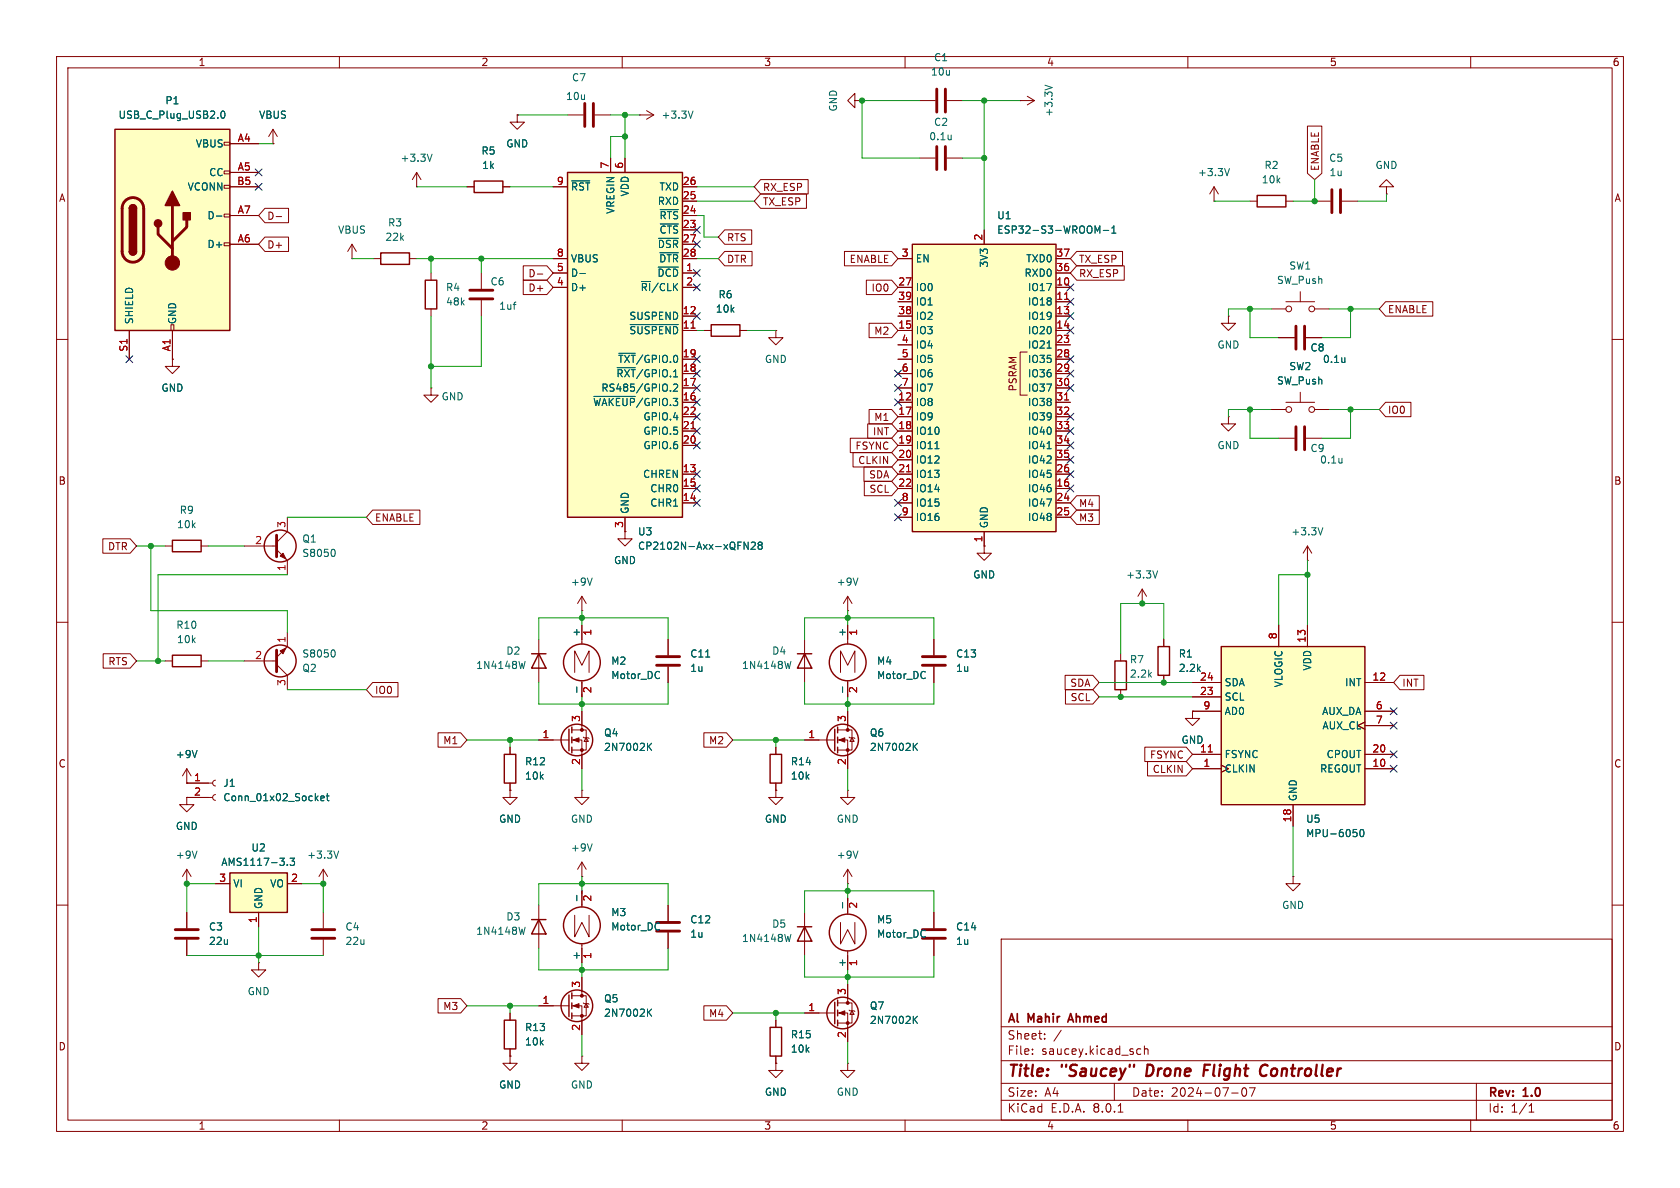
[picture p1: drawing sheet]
<svg xmlns="http://www.w3.org/2000/svg" width="297mm" height="210mm" viewBox="0 0 297 210" stroke-linecap="round" stroke-linejoin="round" font-family="sans-serif">
<g fill="none" stroke="#840000" stroke-width=".18">
<path d="M10 10h277v190h-277zM12 12h273v186h-273zM60 10v2M110 10v2M160 10v2M210 10v2M260 10v2M73.7 33h.1M73.7 30.5l-.8 1.3M73.7 30.5v2.5M73.7 30.5l.7 1.3M82.5 33h1.3"/>
<path d="M88.9 33h1.3M162.6 27.9h2.8M167.4 27.9h2.8M245.1 33h1.3l-1.3-1.2-1.3 1.2h1.3v1.3M245.1 34.3h.1M10 60h2M124.5 58.4h1.2M130.8 58.4h1.3M137.2 58.4v1.3h1.2l-1.2 1.3-1.3-1.3h1.3M137.2 58.4h.1M285 60h2M43.2 96.5h5.7"/>
<path d="M48.9 97.2l1.9 1.9v2.5M50.8 91.4v2.6l-1.9 1.9M10 110h2M43.2 116.8h5.7M48.9 117.5l1.9 1.9v2.5M50.8 111.8v2.5l-1.9 1.9M95.2 113v7.7M101.6 118.9v-3.8l1.3 2.5 1.2-2.5v3.8M102.9 108h.1M102.9 105.4v2.6M102.9 110.5v3.3M102.9 105.4l-.8 1.3"/>
<path d="M102.9 105.4l.7 1.3M142.2 113v7.7M285 110h2M90.2 139.7v1.3h1.2l-1.2 1.2-1.3-1.2h1.3M90.2 139.7h.1M90.2 132.1v1.3M90.2 138.4v1.3M95.2 130.8h5.4M101.1 130.8h1.8v5.1M101.1 129h2.5v3.6h-2.5M102.9 139.7v1.3h1.2l-1.2 1.2-1.3-1.2h1.3M102.9 139.7h.1"/>
<path d="M102.9 120.3v2.9M102.9 125.7v3.3M103.1 130.3l.2 .1h.7l.1 .2M103.6 130.4l.4 .7h-.7zM10 160h2M57.1 156.2h.1M57.1 153.7v2.5M57.1 153.7l-.7 1.2M57.1 153.7l.8 1.2M102.9 154.9h.1M102.9 152.4v2.5M102.9 152.4l-.8 1.3"/>
<path d="M102.9 152.4l.7 1.3M285 160h2M45.7 170.2v1.3h1.3l-1.3 1.2-1.3-1.2h1.3M45.7 170.2h.1M57.1 161.3v2.8M57.1 166.1v2.8M90.2 179.1v1.2M95.2 160v7.6M95.2 177.8h5.4M101.1 177.8h1.8v5.1M101.1 176h2.5v3.6h-2.5M102.9 172.7v3.3"/>
<path d="M103.1 177.3l.2 .1h.7l.1 .1M103.6 177.4l.4 .7h-.7zM142.2 179.1h5.4M148.1 179.1h1.8v5.1M148.1 177.3h2.5v3.5h-2.5M149.9 174v3.3M150.1 178.6l.1 .1h.8l.1 .1M150.6 178.7l.4 .6h-.8zM177 166h108v32h-108zM60 198v2M90.2 186.7v1.3h1.2l-1.2 1.2-1.3-1.2h1.3M90.2 186.7h.1"/>
<path d="M90.2 185.4v1.3M110 198v2M137.2 188v1.2h1.2l-1.2 1.3-1.3-1.3h1.3M137.2 188h.1M137.2 180.3v1.3M137.2 186.7v1.3M149.9 188v1.2h1.2l-1.2 1.3-1.3-1.3h1.3M149.9 188h.1M160 198v2M177 194.5h108M177 191.5h108M177 187.5h108"/>
<path d="M177 181.5h108M182.5 186.3v.1M182.5 185.5v.1M184.7 183.6v.1M184.7 182.8v.1M187.6 182.1l-1.3 2M197 191.5v3M197.7 196.6h.8M201.1 186.3h.6M201.1 185.5h.6M202.3 185.5l.2-.1 .4 .1 .1 .9M202.3 184.9v1.5"/>
<path d="M210 198v2M217.7 193.2h1.2M219.7 192.4a.81 .81 0 0 0 .3 1.4l.2-.1 .2-.5-.2-.8M221.9 192.3l-.7 1.5M260 198v2M261 191.5v6.5M270.3 196.6h.9M270.3 195.5l.4-.4v1.5"/>
</g>
<path d="M202.9 188.2l-.3 2h.5M212.9 189.2h.6M213.9 188.2h-.9l-.3 2M223.9 190a.73 .73 0 0 1-.9 .1M224.1 188.4a.69 .69 0 0 0-1.1 .1" fill="none" stroke="#840000" stroke-width=".4"/>
<path d="M189.3 179.2l-.5 1.5M188.9 180.3h.7" fill="none" stroke="#840000" stroke-width=".3"/>
<g fill="none" stroke="#840000" stroke-width=".25">
<path d="M83.8 32h5.1v2h-5.1zM125.7 57.4h5.1v2h-5.1zM94 115.6h2.5M95.2 115.6l1.3 2.5h-2.5zM141 115.6h2.5M142.2 115.6l1.3 2.5h-2.5zM89.2 133.4h2v5h-2zM100.6 128.9v3.8M101.1 128.5v1M101.1 130.3v1M101.1 132.1v1M94 162.6h2.5"/>
<path d="M95.2 162.6l1.3 2.5h-2.5zM100.6 175.9v3.8M101.1 175.5v1M101.1 177.3v1M101.1 179.1v1M147.6 177.2v3.8M148.1 176.8v1M148.1 178.6v1M89.2 180.3h2v5.1h-2zM136.1 181.6h2.1v5.1h-2.1zM148.1 180.3v1.1"/>
<circle cx="49.5" cy="96.5" r="2.82"/>
<circle cx="49.5" cy="116.8" r="2.82"/>
<circle cx="102.9" cy="117.1" r="3.3"/>
<circle cx="102" cy="130.8" r="2.79"/>
<circle cx="102" cy="177.8" r="2.79"/>
<circle cx="149" cy="179.1" r="2.79"/>
</g>
<g fill="none" stroke="#006464" stroke-width=".18">
<path d="M76.4 27.2l-.4 1.3M168.2 23.9v.8M168.2 24.6h-.1M59 97.1a.79 .79 0 0 1 0 1.3M59 114.9a.79 .79 0 0 1 0 1.2M92.8 116.9l-.3 1.3M104.7 102.2l-.4 1.2M116.5 118.7l.1 .1M116.6 119.8l-.1 .1M139.8 116.9l-.3 1.3M102 121.4v1M114.7 131.9l.5 .8"/>
<path d="M115.2 131.4l-.7 .7M59.9 150.4l-.5 1.3M104.7 149.2l-.4 1.2M92.8 163.9l-.3 1.3M114.7 178.9l.5 .7M115.2 178.4l-.7 .7M162.2 179.6l-.7 .8M161.6 180.2l.6 .7"/>
</g>
<g fill="#840000" stroke="#840000" stroke-width=".18">
<path d="M101.3 130.8l1.1-.4v.8z"/>
<path d="M148.3 179.1l1.1-.4v.8z"/>
<path d="M101.3 177.8l1.1-.4v.8z"/>
<path d="M49.5 98.3l.5-.5 .5 1z"/>
<path d="M49.5 115.1l1-.5-.5 1z"/>
<circle cx="102.9" cy="132.6" r=".25"/>
<circle cx="102.9" cy="129" r=".25"/>
<circle cx="149.9" cy="180.8" r=".25"/>
<circle cx="149.9" cy="177.3" r=".25"/>
<circle cx="102.9" cy="179.6" r=".25"/>
<circle cx="102.9" cy="176" r=".25"/>
</g>
<path d="M165.6 25.9v4.1M167.1 25.9v4.1M48.9 94.6v3.8M48.9 114.9v3.8M55.1 165.9h4.1M55.1 164.3h4.1" fill="none" stroke="#840000" stroke-width=".51"/>
<path d="M100.3 30.5h20.3v60.9h-20.3z" fill="#ffffc2"/>
<g fill="none" stroke="#840000" stroke-width=".25">
<path d="M100.3 30.5h20.3v60.9h-20.3z"/>
<circle cx="102.9" cy="163.6" r="3.3"/>
</g>
<g fill="none" stroke="#840000" stroke-width=".18">
<path d="M114.3 19.6l1.3 .7M151.1 17.8v-1.3l-1.2 1.3 1.2 1.3v-1.3h1.3M152.4 17.8h.1M162.6 17.8h2.8M167.4 17.8h2.8M180.3 17.8h.1M180.3 17.8h2.6M181.6 17l1.3 .8M182.9 17.8l-1.3 .7M97.8 33h2.5M107.9 27.9v2.6M110.5 27.9v2.6"/>
<path d="M113 20.3h.1M113 20.3h2.6M115.6 20.3l-1.3 .8M120.6 38.1h2.6M120.6 35.6h2.6M120.6 33h2.6M232.4 35.6h2.8M237.2 35.6h2.8M97.8 48.3h2.5M97.8 50.8h2.5M97.8 45.7h2.5M120.6 48.3h2.6"/>
<path d="M120.6 58.4h2.6M120.6 55.9h2.6M120.6 50.8h2.6M120.6 40.6h2.6M120.6 43.2h2.6M120.6 45.7h2.6M120.6 71.1h2.6M120.6 68.6h2.6M120.6 66h2.6M120.6 63.5h2.6M120.6 78.7h2.6M120.6 76.2h2.6"/>
<path d="M120.6 73.7h2.6M110.5 91.4v2.6M120.6 83.8h2.6M120.6 88.9h2.6M120.6 86.4h2.6M102.9 157.5v2.8M101.6 161.8v3.8l1.3-2.5 1.2 2.5v-3.8M102.9 166.8v3.4"/>
</g>
<g fill="none" stroke="#006464" stroke-width=".18">
<path d="M122.5 19.6l-.4 1.3M184.7 15.1l1.3 .4M101.1 32h3.2M116.7 39.6h3.2M116.7 37.1h3.2M102.5 48.4h1M111.4 57.4h8.5M116.4 47.2h3.5M116.4 42.1h3.5M116.7 44.7h3.2M105 70.1h7.3M109.1 65h3.2"/>
<path d="M109.4 62.5h2.9M118.5 69v.2M119.1 68l.5-.1 .2 .4-.8 .9h.8M131.5 95.8l.8 1.3v-1.3M132.8 96l.5-.2 .2 .4-.7 .9h.7M134.3 96.4l-.3-.3 .3-.3h.2l.2 .3-.2 .3M134.3 96.4l-.3 .2 .1 .4 .2 .1 .3-.1 .1-.1v-.4l-.2-.1M134.3 96.4h.2M102 158.3v.9M116.5 163.2l.1 .1M116.6 164.3h-.1"/>
</g>
<path d="M122.2 58h.7M122.2 75.8h.7" fill="none" stroke="#a90000" stroke-width=".18"/>
<path d="M165.6 15.7v4.1M167.1 15.7v4.1M235.5 33.5v4.1M237 33.5v4.1" fill="none" stroke="#840000" stroke-width=".51"/>
<path d="M20.3 22.9h20.3v35.5h-20.3z" fill="#ffffc2"/>
<g fill="none" stroke="#840000" stroke-width=".18">
<path d="M39.6 37.8h1v.6h-1zM39.6 32.8h1v.5h-1zM39.6 30.2h1v.5h-1zM39.6 25.1h1v.6h-1zM40.6 25.4h5.1M40.6 30.5h5.1M40.6 38.1h5.1M40.6 33h5.1M22.9 58.4v5.1M30.2 57.4h.5v1h-.5zM30.5 58.4v5.1M39.6 42.9h1v.5h-1z"/>
<path d="M40.6 43.2h5.1"/>
</g>
<path d="M20.3 22.9h20.3v35.5h-20.3zM22.9 36.8a.64 .64 0 0 1 .6-.6 .64 .64 0 0 1 .6 .6M22.9 44.5a.64 .64 0 0 0 .6 .6 .64 .64 0 0 0 .6-.6" fill="none" stroke="#840000" stroke-width=".25"/>
<path d="M22.1 35.5a1.91 1.91 0 0 1 2.1-.4 1.91 1.91 0 0 1 1.2 1.7v7.7a1.91 1.91 0 0 1-1.9 1.8 1.91 1.91 0 0 1-1.9-1.8v-7.8l.2-.7zM30.5 36.3v10.2M33 38.9v1.2l-2.5 2.6M27.9 40.1v1.3l2.6 2.5" fill="none" stroke="#840000" stroke-width=".51"/>
<g fill="#840000" stroke="#840000" stroke-width=".25">
<path d="M22.9 44.5h1.2a.64 .64 0 0 1-.6 .6 .64 .64 0 0 1-.6-.6z"/>
<path d="M22.9 36.8h1.2v7.7h-1.2z"/>
<path d="M23 36.4a.64 .64 0 0 1 .7-.2 .64 .64 0 0 1 .4 .6h-1.2z"/>
<path d="M30.5 33.8l1.2 2.5h-2.5z"/>
<path d="M32.4 37.6h1.3v1.3h-1.3z"/>
<circle cx="27.9" cy="39.5" r=".63"/>
</g>
<circle cx="30.5" cy="46.5" r="1.27" fill="#840000" stroke="#840000" stroke-width=".18"/>
<path d="M39.2 19.8l.1-.2a.68 .68 0 0 1 .5 .7 .68 .68 0 0 1-.5 .6l-.1-.1-.2-.4zM38.3 38.2h.9" fill="none" stroke="#006464" stroke-width=".18"/>
<path d="M161.3 43.2h25.4v50.8h-25.4z" fill="#ffffc2"/>
<g fill="none" stroke="#840000" stroke-width=".25">
<path d="M161.3 43.2h25.4v50.8h-25.4zM30.5 95.5h5.1v2h-5.1zM147.6 128.9v3.8M148.1 128.5v1M148.1 130.3v1M148.1 132.1v1"/>
<circle cx="149" cy="130.8" r="2.79"/>
<circle cx="149.9" cy="164.8" r="3.3"/>
</g>
<g fill="none" stroke="#840000" stroke-width=".18">
<path d="M48.3 25.4h.1M48.3 22.9l-.8 1.2M48.3 22.9v2.5M48.3 22.9l.7 1.2M91.4 20.3v1.3h1.3l-1.3 1.3-1.2-1.3h1.2M91.4 20.3h.1M100.3 20.3h2.8M105.2 20.3h2.7M158.7 50.8h2.6M158.7 53.3h2.6M158.7 55.9h2.6M158.7 58.4h2.6"/>
<path d="M158.7 45.7h2.6M174 40.6v2.6M186.7 50.8h2.5M186.7 53.3h2.5M186.7 55.9h2.5M186.7 58.4h2.5M186.7 45.7h2.5M186.7 48.3h2.5M30.5 63.5v1.3h1.2l-1.2 1.2-1.3-1.2h1.3M30.5 63.5h.1M76.2 68.6v1.3h1.3l-1.3 1.2-1.3-1.2h1.3M76.2 68.6h.1"/>
<path d="M158.7 71.1h2.6M158.7 73.7h2.6M158.7 76.2h2.6M158.7 78.7h2.6M158.7 61h2.6M158.7 63.5h2.6M158.7 66h2.6M158.7 68.6h2.6M181.6 62.2h-1.3v7.7h1.3M186.7 71.1h2.5M186.7 73.7h2.5M186.7 76.2h2.5"/>
<path d="M186.7 78.7h2.5M186.7 61h2.5M186.7 63.5h2.5M186.7 66h2.5M186.7 68.6h2.5M29.2 96.5h1.3M35.6 96.5h1.2M110.5 94v1.3h1.3l-1.3 1.2-1.3-1.2h1.3M110.5 94h.1M158.7 86.4h2.6M158.7 81.3h2.6M158.7 83.8h2.6"/>
<path d="M158.7 88.9h2.6M158.7 91.4h2.6M174 94v2.5M186.7 86.4h2.5M186.7 81.3h2.5M186.7 83.8h2.5M186.7 88.9h2.5M186.7 91.4h2.5M33 138.4h.1M33 135.9l-.7 1.3M33 135.9v2.5M33 135.9l.8 1.3"/>
<path d="M33 138.4h4.6M38.1 137.9l-.4 .2-.1 .3 .1 .4 .4 .1M137.2 139.7v1.3h1.2l-1.2 1.2-1.3-1.2h1.3M137.2 139.7h.1M142.2 130.8h5.4M148.1 130.8h1.8v5.1M148.1 129h2.5v3.6h-2.5M149.9 139.7v1.3h1.2l-1.2 1.2-1.3-1.2h1.3M149.9 139.7h.1M149.9 125.7v3.3M150.1 130.3l.1 .1h.8l.1 .2M150.6 130.4l.4 .7h-.8z"/>
<path d="M33 156.2h.1M33 153.7v2.5M33 141h4.6M33 153.7l-.7 1.2M33 153.7l.8 1.2M38.1 140.5l-.4 .1-.1 .4 .1 .3 .4 .2M149.9 158.8v2.8M33 161.3v2.8M33 166.1v2.8M118.1 160v2.8M118.1 164.8v2.8M148.6 163.1v3.8l1.3-2.6 1.2 2.6v-3.8"/>
<path d="M149.9 168.1v3.4M102.9 186.7v1.3h1.2l-1.2 1.2-1.3-1.2h1.3M102.9 186.7h.1"/>
</g>
<path d="M188.2 52.9h.7M188.2 70.7h.7M160.3 83.4h.7" fill="none" stroke="#a90000" stroke-width=".18"/>
<g fill="none" stroke="#006464" stroke-width=".18">
<path d="M194 40.9l.4-1v1.3M195 40.7h1M196.6 41.2h.7M196.6 40.3l.3-.4v1.3M165.3 79.3h.7M185.1 79.3h.7M185.1 61.5h.7M34.8 132.7l-.4 1.2M161.6 131.9l.6 .8M162.2 131.4l-.7 .7M34.8 150.4l-.4 1.3M56.7 141.1l.6-.1v-.2l-.4-.1-.2 .2 .1 .6h.5"/>
<path d="M57.7 140.7h.5M57.9 140.3v1.1l.3 .1M149 159.5v1M163.5 164.5h.1M163.6 165.6h-.1"/>
</g>
<path d="M103.4 18.3v4.1M104.9 18.3v4.1M31 165.9h4.1M31 164.3h4.1M116.1 164.6h4M116.1 163.1h4" fill="none" stroke="#840000" stroke-width=".51"/>
<g fill="#840000" stroke="#840000" stroke-width=".18">
<path d="M148.3 130.8l1.1-.4v.8z"/>
<circle cx="149.9" cy="132.6" r=".25"/>
<circle cx="149.9" cy="129" r=".25"/>
</g>
<path d="M40.6 154.3h10.2v7h-10.2z" fill="#ffffc2"/>
<g fill="none" stroke="#840000" stroke-width=".25">
<path d="M222.2 34.5h5.1v2.1h-5.1zM67.3 44.7h5.1v2h-5.1zM75.2 49.5h2v5.1h-2zM30.5 115.8h5.1v2.1h-5.1zM197.1 116.8h2v5.1h-2zM204.7 114.3h2.1v5.1h-2.1zM40.6 154.3h10.2v7h-10.2zM141 163.8h2.5M142.2 163.8l1.3 2.6h-2.5z"/>
<circle cx="149.9" cy="117.1" r="3.3"/>
</g>
<g fill="none" stroke="#840000" stroke-width=".18">
<path d="M214.6 35.6h.1M214.6 33l-.7 1.3M214.6 33v2.6M214.6 33l.8 1.3M221 35.6h1.2M227.3 35.6h1.3M62.2 45.7h.1M62.2 43.2l-.7 1.3M62.2 43.2v2.5M62.2 43.2l.8 1.3M66 45.7h1.3M72.4 45.7h1.3"/>
<path d="M76.2 48.3v1.2M76.2 54.6v1.3M85.1 48.3v2.8M85.1 53.1v2.8M217.2 55.9v1.3h1.2l-1.2 1.2-1.3-1.2h1.3M217.2 55.9h.1M224.8 54.6h2.5M226.1 59.7h2.8M227.3 53.3h5.1M229.9 51.6v1.7M230.9 59.7h2.8M232.4 54.6h2.5"/>
<path d="M217.2 73.7v1.2h1.2l-1.2 1.3-1.3-1.3h1.3M217.2 73.7h.1M224.8 72.4h2.5M226.1 77.5h2.8M227.3 71.1h5.1M229.9 69.3v1.8M230.9 77.5h2.8M232.4 72.4h2.5M231.1 99.1h.1M231.1 96.5l-.7 1.3M231.1 96.5v2.6M231.1 96.5l.8 1.3"/>
<path d="M29.2 116.8h1.3M35.6 116.8h1.2M118.1 113v2.8M118.1 117.9v2.8M148.6 118.9v-3.8l1.3 2.5 1.2-2.5v3.8M149.9 108h.1M149.9 105.4v2.6M149.9 110.5v3.3M149.9 105.4l-.8 1.3M149.9 105.4l.7 1.3M198.1 115.6v1.2M201.9 106.7h.1"/>
<path d="M201.9 104.1l-.7 1.3M201.9 104.1v2.6M201.9 104.1l.8 1.3M205.7 113v1.3M205.7 119.4v1.3M149.9 120.3v2.9M198.1 121.9v1.3M210.8 125.7v1.3h1.3l-1.3 1.3-1.3-1.3h1.3M210.8 125.7h.1M33 141v1.2h1.3l-1.3 1.3-1.3-1.3h1.3M33 141h.1M38.1 156.2h2.5"/>
<path d="M50.8 156.2h2.5M149.9 156.2h.1M149.9 153.7v2.5M149.9 153.7l-.8 1.2M149.9 153.7l.7 1.2M45.7 161.3v2.5M142.2 161.3v7.6M165.1 161.3v2.8M165.1 166.1v2.8"/>
<circle cx="227.8" cy="54.6" r=".51"/>
<circle cx="231.9" cy="54.6" r=".51"/>
<circle cx="227.8" cy="72.4" r=".51"/>
<circle cx="231.9" cy="72.4" r=".51"/>
</g>
<g fill="none" stroke="#006464" stroke-width=".18">
<path d="M217.4 29.8l-.5 1.3M90.7 53.8h.5M91.1 53.4h.1M237.8 63.2v.9M237.8 64h-.1M233.9 93.3l-.5 1.3M237.2 81v.9M237.2 81.7v.1M124.8 116.1h.7M151.7 102.2l-.4 1.2M163.5 118.7l.1 .1M163.6 119.8l-.1 .1"/>
<path d="M204.7 100.9l-.5 1.3M149 121.4v1M50.8 152.9v.1M51.3 151.7h.8l-.5 .5 .4 .1v.6l-.2 .1-.5-.1M151.7 150.4l-.4 1.3M139.8 165.2l-.3 1.2"/>
</g>
<path d="M83.1 52.8h4M83.1 51.3h4M229.1 57.7v4M230.6 57.7v4M229.1 75.4v4.1M230.6 75.4v4.1M116.1 117.6h4M116.1 116.1h4M163.1 165.9h4M163.1 164.3h4" fill="none" stroke="#840000" stroke-width=".51"/>
<path d="M215.9 114.3h25.4v27.9h-25.4z" fill="#ffffc2"/>
<path d="M215.9 114.3h25.4v27.9h-25.4zM136.1 133.4h2.1v5h-2.1z" fill="none" stroke="#840000" stroke-width=".25"/>
<g fill="none" stroke="#840000" stroke-width=".18">
<path d="M40.6 33h5.1M40.6 38.1h5.1M40.6 25.4h5.1M40.6 30.5h5.1M46.8 36.8h4.2v2.6h-4.2l-1.1-1.3zM48.3 25.4h.1M48.8 38.3h1M82.5 33h1.3M88.9 33h1.3M91.4 20.3h.1M97.8 33h2.5M107.9 27.9v2.6"/>
<path d="M110.5 27.9v2.6M120.6 33h2.6M120.6 38.1h2.6M120.6 35.6h2.6M134.5 31.7h8.4v2.6h-8.4l-1.2-1.3zM134.5 34.3h8.1v2.5h-8.1l-1.2-1.2zM231.1 22.3h2.6v8.3l-1.3 1.2-1.3-1.2zM22.9 58.4v5.1M30.5 58.4v5.1M40.6 43.2h5.1M46.8 41.9h4.2v2.6h-4.2l-1.1-1.3zM92.5 49.5h4.2l1.1 1.3-1.1 1.3h-4.2z"/>
<path d="M92.5 47h4.2l1.1 1.3-1.1 1.2h-4.2zM95 48.4h1M97.8 48.3h2.5M97.8 50.8h2.5M97.8 45.7h2.5M120.6 48.3h2.6M120.6 58.4h2.6M120.6 55.9h2.6M120.6 50.8h2.6M120.6 40.6h2.6M120.6 43.2h2.6M120.6 45.7h2.6"/>
<path d="M124.5 58.4h1.2M128.1 44.4h4.9v2.6h-4.9l-1.1-1.3zM128.1 40.6h4.8v2.6h-4.8l-1.1-1.3zM130.8 58.4h1.3M149.3 44.4h8.3l1.1 1.3-1.1 1.3h-8.3zM153.2 49.5h4.4l1.1 1.3-1.1 1.3h-4.4zM153.6 57.1h4l1.1 1.3-1.1 1.3h-4zM158.7 58.4h2.6M158.7 55.9h2.6M158.7 50.8h2.6M158.7 45.7h2.6M158.7 53.3h2.6"/>
<path d="M174 40.6v2.6M186.7 48.3h2.5M186.7 58.4h2.5M186.7 55.9h2.5M186.7 50.8h2.5M186.7 45.7h2.5M186.7 53.3h2.5M190.3 44.4h8.1v2.6h-8.1l-1.1-1.3zM190.3 47h8.5v2.5h-8.5l-1.1-1.2zM226.1 59.7h2.8M230.9 59.7h2.8M245 53.3h8.3v2.6h-8.3l-1.2-1.3z"/>
<path d="M30.5 63.5h.1M120.6 71.1h2.6M120.6 68.6h2.6M120.6 66h2.6M120.6 63.5h2.6M120.6 78.7h2.6M120.6 76.2h2.6M120.6 73.7h2.6M150.3 77.5h7.3l1.1 1.2-1.1 1.3h-7.3zM153.4 74.9h4.2l1.1 1.3-1.1 1.3h-4.2zM153.6 72.4h4l1.1 1.3-1.1 1.2h-4zM158.7 71.1h2.6"/>
<path d="M158.7 68.6h2.6M158.7 66h2.6M158.7 63.5h2.6M158.7 78.7h2.6M158.7 76.2h2.6M158.7 73.7h2.6M158.7 61h2.6M186.7 71.1h2.5M186.7 68.6h2.5M186.7 66h2.5M186.7 63.5h2.5M186.7 78.7h2.5"/>
<path d="M186.7 76.2h2.5M186.7 73.7h2.5M186.7 61h2.5M224.8 72.4h2.5M232.4 72.4h2.5M245 71.1h4.4v2.6h-4.4l-1.2-1.3zM18.2 95.2h4.8l1.1 1.3-1.1 1.3h-4.8zM65.9 90.2h8.3v2.5h-8.3l-1.1-1.3zM110.5 94h.1M110.5 91.4v2.6M120.6 83.8h2.6M120.6 88.9h2.6"/>
<path d="M120.6 86.4h2.6M150.8 80h6.8l1.1 1.3-1.1 1.3h-6.8zM152.7 82.5h4.9l1.1 1.3-1.1 1.3h-4.9zM152.8 85.1h4.8l1.1 1.3-1.1 1.2h-4.8zM158.7 83.8h2.6M158.7 88.9h2.6M158.7 86.4h2.6M158.7 81.3h2.6M158.7 91.4h2.6M174 96.5v1.3h1.3l-1.3 1.3-1.3-1.3h1.3M174 96.5h.1M174 94v2.5"/>
<path d="M186.7 83.8h2.5M186.7 88.9h2.5M186.7 86.4h2.5M186.7 81.3h2.5M186.7 91.4h2.5M190.3 87.6h4v2.6h-4l-1.1-1.3zM190.3 90.2h4v2.5h-4l-1.1-1.3zM18.2 115.6h4.8l1.1 1.2-1.1 1.3h-4.8zM102.9 110.5v2.5M118.1 113v2.8M118.1 117.9v2.8M149.9 110.5v2.5"/>
<path d="M165.1 113v2.8M165.1 117.9v2.8M188.3 119.4h4.9l1.1 1.3-1.1 1.2h-4.9zM205.7 113v1.3M205.7 119.4v1.3M226.1 110.5v3.8M231.1 110.5v3.8M247.5 119.4h4.2v2.5h-4.2l-1.1-1.2zM33 138.4h.1M33 138.4h3.8M65.9 120.6h4.5v2.6h-4.5l-1.1-1.3zM77.4 129.5h4l1.1 1.3-1.1 1.3h-4z"/>
<path d="M90.2 139.7h.1M90.2 132.1v1.3M90.2 138.4v1.3M95.2 130.8h2.6M102.9 120.7v2.5M102.9 125.7v2.6M102.9 133.4v2.5M124.4 129.5h4l1.1 1.3-1.1 1.3h-4zM137.2 139.7h.1M137.2 132.1v1.3M137.2 138.4v1.3M142.2 130.8h2.6"/>
<path d="M149.9 120.7v2.5M149.9 125.7v2.6M149.9 133.4v2.5M188.4 121.9h4.8l1.1 1.3-1.1 1.3h-4.8zM202.4 132.1h7.3l1.1 1.3-1.1 1.2h-7.3zM202.9 134.6h6.8l1.1 1.3-1.1 1.3h-6.8zM210.8 125.7h.1M210.8 135.9h5.1M210.8 133.4h5.1M210.8 120.7h5.1M210.8 123.2h5.1M210.8 125.7h5.1"/>
<path d="M241.3 127.6l-1.3 .7 1.3 .6M241.3 135.9h5.1M241.3 133.4h5.1M241.3 120.7h5.1M241.3 125.7h5.1M241.3 128.3h5.1M33 141h.1M33 141h3.8M38.1 156.2h2.5M50.8 156.2h2.5M102.9 157.5v2.5M149.9 158.8v2.5"/>
<path d="M228.6 154.9v1.3h1.3l-1.3 1.3-1.3-1.3h1.3M228.6 154.9h.1M228.6 142.2v3.9M33 161.3v2.8M33 166.1v2.8M45.7 161.3v2.5M77.4 176.5h4l1.1 1.3-1.1 1.3h-4zM90.2 179.1v1.2M95.2 177.8h2.6M102.9 167.6v2.6M102.9 172.7v2.6M118.1 160v2.8"/>
<path d="M118.1 164.8v2.8M124.4 177.8h4l1.1 1.3-1.1 1.2h-4zM142.2 179.1h2.6M149.9 168.9v2.6M149.9 174v2.5M165.1 161.3v2.8M165.1 166.1v2.8M90.2 186.7h.1M90.2 185.4v1.3M102.9 180.3v2.6M137.2 188h.1M137.2 180.3v1.3"/>
<path d="M137.2 186.7v1.3M149.9 181.6v2.6"/>
</g>
<path d="M122.2 58h.7M188.2 52.9h.7M122.2 75.8h.7M188.2 70.7h.7M160.3 83.4h.7M213.6 132.9h.7" fill="none" stroke="#a90000" stroke-width=".18"/>
<g fill="none" stroke="#006464" stroke-width=".18">
<path d="M39.2 19.8l.1-.2a.68 .68 0 0 1 .5 .7 .68 .68 0 0 1-.5 .6l-.1-.1-.2-.4zM38.3 38.2h.9M101.1 32h3.2M116.7 39.6h3.2M116.7 37.1h3.2M102.5 48.4h1M111.4 57.4h8.5M116.4 47.2h3.5M116.4 42.1h3.5M116.7 44.7h3.2M194 40.9l.4-1v1.3M195 40.7h1"/>
<path d="M196.6 41.2h.7M196.6 40.3l.3-.4v1.3M105 70.1h7.3M109.1 65h3.2M109.4 62.5h2.9M118.5 69v.2M119.1 68l.5-.1 .2 .4-.8 .9h.8M165.3 79.3h.7M185.1 79.3h.7M185.1 61.5h.7M237.8 63.2v.9M237.8 64h-.1"/>
<path d="M131.5 95.8l.8 1.3v-1.3M132.8 96l.5-.2 .2 .4-.7 .9h.7M134.3 96.4l-.3-.3 .3-.3h.2l.2 .3-.2 .3M134.3 96.4l-.3 .2 .1 .4 .2 .1 .3-.1 .1-.1v-.4l-.2-.1M134.3 96.4h.2M116.5 118.7l.1 .1M116.6 119.8l-.1 .1M124.8 116.1h.7M163.5 118.7l.1 .1M163.6 119.8l-.1 .1M34.8 132.7l-.4 1.2M102 121.4v1"/>
<path d="M114.7 131.9l.5 .8M115.2 131.4l-.7 .7M149 121.4v1M161.6 131.9l.6 .8M162.2 131.4l-.7 .7M50.8 152.9v.1M51.3 151.7h.8l-.5 .5 .4 .1v.6l-.2 .1-.5-.1M56.7 141.1l.6-.1v-.2l-.4-.1-.2 .2 .1 .6h.5M57.7 140.7h.5M57.9 140.3v1.1l.3 .1M102 158.3v.9M149 159.5v1"/>
<path d="M239.3 146.6h.6M239.8 147.2l.1 .2-.1 .4M240.5 146.8l.2-.2a.68 .68 0 0 1 .4 .7 .68 .68 0 0 1-.4 .6l-.2-.1-.1-.4zM114.7 178.9l.5 .7M115.2 178.4l-.7 .7M116.5 163.2l.1 .1M116.6 164.3h-.1M162.2 179.6l-.7 .8M163.5 164.5h.1M163.6 165.6h-.1M161.6 180.2l.6 .7"/>
</g>
<path d="M163.1 117.6h4M163.1 116.1h4" fill="none" stroke="#840000" stroke-width=".51"/>
<g fill="none" stroke="#009600" stroke-width=".18">
<path d="M162.6 17.8h-10.2v10.1h10.2M170.2 17.8h10.1M174 17.8v22.8M45.7 25.4h2.6M73.7 33h8.8M90.2 33h7.6M91.4 20.3h8.9M107.9 20.3h5.1M110.5 20.3v7.6M110.5 24.1h-2.6v3.8M123.2 35.6h10.1M123.2 33h10.1"/>
<path d="M123.2 38.1h1.3v3.8h2.5M170.2 27.9h3.8M214.6 35.6h6.4M232.4 31.8v3.8h-3.8M245.1 34.3v1.3h-5.1M62.2 45.7h3.8M73.7 45.7h24.1M76.2 45.7v2.6M76.2 55.9v12.7M85.1 55.9v8.9h-8.9M85.1 45.7v2.6M123.2 45.7h3.8"/>
<path d="M123.2 58.4h1.3M132.1 58.4h5.1M221 54.6v5.1h5.1M224.8 54.6h-7.6v1.3M234.9 54.6h8.9M238.8 54.6v5.1h-5.1M221 72.4v5.1h5.1M224.8 72.4h-7.6v1.3M234.9 72.4h8.9M238.8 72.4v5.1h-5.1M24.1 96.5h5.1M26.7 96.5v11.5h24.1v3.8"/>
<path d="M36.8 96.5h6.4M50.8 91.4h14M231.1 99.1v11.4M24.1 116.8h5.1M36.8 116.8h6.4M50.8 101.6h-22.9v15.2M95.2 113v-3.8h22.9v3.8M102.9 108v2.5M142.2 113v-3.8h22.9v3.8M149.9 108v2.5M205.7 113v-6.3h-7.6v8.9M231.1 101.6h-5v8.9"/>
<path d="M50.8 121.9h14M82.5 130.8h12.7M90.2 130.8v1.3M95.2 120.7v3.8h22.9v-3.8M102.9 123.2v2.5M102.9 135.9v3.8M129.5 130.8h12.7M137.2 130.8v1.3M142.2 120.7v3.8h22.9v-3.8M149.9 123.2v2.5M149.9 135.9v3.8M194.3 123.2h16.5"/>
<path d="M194.3 120.7h16.5M38.1 156.2h-5.1v5.1M53.3 156.2h3.8v5.1M102.9 154.9v2.6M149.9 156.2v2.6M228.6 146.1v8.8M33 168.9h24.1M45.7 163.8v6.4M82.5 177.8h12.7M90.2 177.8v1.3M95.2 167.6v3.9h22.9v-3.9M95.2 160v-3.8h22.9v3.8"/>
<path d="M102.9 170.2v2.5M129.5 179.1h12.7M137.2 179.1v1.2M142.2 161.3v-3.8h22.9v3.8M142.2 168.9v3.8h22.9v-3.8M149.9 171.5v2.5M102.9 182.9v3.8M149.9 184.2v3.8"/>
</g>
<g fill="none" stroke="#000084" stroke-width=".18">
<path d="M45.1 32.4l1.2 1.2M45.1 29.9l1.2 1.2M46.3 32.4l-1.2 1.2M46.3 29.9l-1.2 1.2M122.6 47.7l1.2 1.2M122.6 42.6l1.2 1.2M122.6 40l1.2 1.2M122.6 50.2l1.2 1.2M122.6 55.3l1.2 1.2M123.8 47.7l-1.2 1.2M123.8 42.6l-1.2 1.2M123.8 40l-1.2 1.2"/>
<path d="M123.8 50.2l-1.2 1.2M123.8 55.3l-1.2 1.2M188.6 57.8l1.2 1.2M188.6 55.3l1.2 1.2M188.6 52.7l1.2 1.2M188.6 50.2l1.2 1.2M189.8 57.8l-1.2 1.2M189.8 55.3l-1.2 1.2M189.8 52.7l-1.2 1.2M189.8 50.2l-1.2 1.2M22.3 62.9l1.2 1.2M23.5 62.9l-1.2 1.2"/>
<path d="M122.6 78.1l1.2 1.2M122.6 75.6l1.2 1.2M122.6 73.1l1.2 1.2M122.6 70.5l1.2 1.2M122.6 68l1.2 1.2M122.6 62.9l1.2 1.2M122.6 65.4l1.2 1.2M123.8 78.1l-1.2 1.2M123.8 75.6l-1.2 1.2M123.8 73.1l-1.2 1.2M123.8 70.5l-1.2 1.2M123.8 68l-1.2 1.2"/>
<path d="M123.8 62.9l-1.2 1.2M123.8 65.4l-1.2 1.2M158.1 65.4l1.3 1.2M158.1 70.5l1.3 1.2M158.1 68l1.3 1.2M159.4 65.4l-1.3 1.2M159.4 70.5l-1.3 1.2M159.4 68l-1.3 1.2M188.6 62.9l1.2 1.2M188.6 65.4l1.2 1.2M188.6 68l1.2 1.2M188.6 75.6l1.2 1.2"/>
<path d="M188.6 78.1l1.2 1.2M188.6 73.1l1.2 1.2M189.8 62.9l-1.2 1.2M189.8 65.4l-1.2 1.2M189.8 68l-1.2 1.2M189.8 75.6l-1.2 1.2M189.8 78.1l-1.2 1.2M189.8 73.1l-1.2 1.2M122.6 88.3l1.2 1.2M122.6 83.2l1.2 1.2M122.6 85.8l1.2 1.2M123.8 88.3l-1.2 1.2"/>
<path d="M123.8 83.2l-1.2 1.2M123.8 85.8l-1.2 1.2M158.1 90.8l1.3 1.2M158.1 88.3l1.3 1.2M159.4 90.8l-1.3 1.2M159.4 88.3l-1.3 1.2M188.6 85.8l1.2 1.2M188.6 80.7l1.2 1.2M188.6 83.2l1.2 1.2M189.8 85.8l-1.2 1.2M189.8 80.7l-1.2 1.2M189.8 83.2l-1.2 1.2"/>
<path d="M245.8 125.1l1.2 1.2M245.8 135.3l1.2 1.2M245.8 132.7l1.2 1.3M245.8 127.7l1.2 1.2M247 125.1l-1.2 1.2M247 135.3l-1.2 1.2M247 132.7l-1.2 1.3M247 127.7l-1.2 1.2"/>
</g>
<g fill="#009600" stroke="#009600" stroke-width=".18">
<circle cx="90.2" cy="177.8" r=".46"/>
<circle cx="102.9" cy="156.2" r=".46"/>
<circle cx="90.2" cy="130.8" r=".46"/>
<circle cx="85.1" cy="45.7" r=".46"/>
<circle cx="76.2" cy="45.7" r=".46"/>
<circle cx="110.5" cy="24.1" r=".46"/>
<circle cx="110.5" cy="20.3" r=".46"/>
<circle cx="76.2" cy="64.8" r=".46"/>
<circle cx="137.2" cy="130.8" r=".46"/>
<circle cx="149.9" cy="109.2" r=".46"/>
<circle cx="149.9" cy="124.5" r=".46"/>
<circle cx="149.9" cy="157.5" r=".46"/>
<circle cx="149.9" cy="172.7" r=".46"/>
<circle cx="102.9" cy="171.5" r=".46"/>
<circle cx="137.2" cy="179.1" r=".46"/>
<circle cx="27.9" cy="116.8" r=".46"/>
<circle cx="26.7" cy="96.5" r=".46"/>
<circle cx="45.7" cy="168.9" r=".46"/>
<circle cx="33" cy="156.2" r=".46"/>
<circle cx="57.1" cy="156.2" r=".46"/>
<circle cx="102.9" cy="109.2" r=".46"/>
<circle cx="102.9" cy="124.5" r=".46"/>
<circle cx="232.4" cy="35.6" r=".46"/>
<circle cx="221" cy="72.4" r=".46"/>
<circle cx="221" cy="54.6" r=".46"/>
<circle cx="238.8" cy="54.6" r=".46"/>
<circle cx="201.9" cy="106.7" r=".46"/>
<circle cx="231.1" cy="101.6" r=".46"/>
<circle cx="205.7" cy="120.7" r=".46"/>
<circle cx="238.8" cy="72.4" r=".46"/>
<circle cx="152.4" cy="17.8" r=".46"/>
<circle cx="174" cy="27.9" r=".46"/>
<circle cx="174" cy="17.8" r=".46"/>
<circle cx="198.1" cy="123.2" r=".46"/>
</g>
<g font-size="2.8" fill="#840000">
<text x="178" y="190.9">Title:</text>
<text x="187.7" y="190.9">&quot;Saucey&quot;</text>
<text x="203.5" y="190.9">Drone</text>
<text x="214.4" y="190.9">Flight</text>
<text x="225.2" y="190.9">Controller</text>
</g>
<g font-size="2.1" fill="#840000">
<text x="178" y="184">Sheet:</text>
<text x="178" y="181.2">Al</text>
<text x="181.8" y="181.2">Mahir</text>
<text x="189.6" y="181.2">Ahmed</text>
<text x="178" y="186.7">File:</text>
<text x="184.1" y="186.7">saucey.kicad_sch</text>
<text x="178" y="196.9">KiCad</text>
<text x="178" y="194.1">Size:</text>
<text x="184.7" y="194.1">A4</text>
<text x="185.7" y="196.9">E.D.A.</text>
<text x="193.3" y="196.9">8.0.1</text>
<text x="200" y="194.1">Date:</text>
<text x="207" y="194.1">2024-07-07</text>
<text x="263" y="194.3">Rev:</text>
<text x="263" y="196.9">Id:</text>
<text x="267.1" y="196.9">1/1</text>
<text x="269.4" y="194.3">1.0</text>
</g>
<g font-size="1.8" fill="#840000">
<text x="35" y="11.9">1</text>
<text x="85" y="11.9">2</text>
<text x="135" y="11.9">3</text>
<text x="185" y="11.9">4</text>
<text x="235" y="11.9">5</text>
<text x="285" y="11.9">6</text>
<text x="10.3" y="35.9">A</text>
<text x="134.8" y="34">RX_ESP</text>
<text x="233.4" y="30.3" transform="rotate(-90 233.4 30.3)">ENABLE</text>
<text x="285.3" y="35.9">A</text>
<text x="47.1" y="39.1">D-</text>
<text x="134.8" y="36.5">TX_ESP</text>
<text x="47.1" y="44.1">D+</text>
<text x="128.4" y="46.7">DTR</text>
<text x="128.4" y="42.9">RTS</text>
<text x="150.1" y="46.7">ENABLE</text>
<text x="190.7" y="46.7">TX_ESP</text>
<text x="93.3" y="51.8">D+</text>
<text x="93.3" y="49.2">D-</text>
<text x="154" y="51.8">IO0</text>
<text x="190.7" y="49.2">RX_ESP</text>
<text x="154.5" y="59.4">M2</text>
<text x="245.3" y="55.6">ENABLE</text>
<text x="179.9" y="69.3" transform="rotate(-90 179.9 69.3)">PSRAM</text>
<text x="154.2" y="77.2">INT</text>
<text x="154.5" y="74.6">M1</text>
<text x="245.3" y="73.3">IO0</text>
<text x="151.1" y="79.7">FSYNC</text>
<text x="151.6" y="82.2">CLKIN</text>
<text x="10.3" y="85.9">B</text>
<text x="153.5" y="84.8">SDA</text>
<text x="153.6" y="87.3">SCL</text>
<text x="190.7" y="89.9">M4</text>
<text x="285.3" y="85.9">B</text>
<text x="66.2" y="92.4">ENABLE</text>
<text x="190.7" y="92.4">M3</text>
<text x="19" y="97.5">DTR</text>
<text x="19.1" y="117.8">RTS</text>
<text x="66.2" y="122.9">IO0</text>
<text x="189.1" y="121.6">SDA</text>
<text x="189.2" y="124.1">SCL</text>
<text x="247.8" y="121.6">INT</text>
<text x="78.3" y="131.8">M1</text>
<text x="125.2" y="131.8">M2</text>
<text x="10.3" y="135.9">C</text>
<text x="203.2" y="134.3">FSYNC</text>
<text x="203.7" y="136.8">CLKIN</text>
<text x="285.3" y="135.9">C</text>
<text x="78.3" y="178.8">M3</text>
<text x="10.3" y="185.9">D</text>
<text x="125.2" y="180">M4</text>
<text x="285.3" y="185.9">D</text>
<text x="35" y="199.9">1</text>
<text x="85" y="199.9">2</text>
<text x="135" y="199.9">3</text>
<text x="185" y="199.9">4</text>
<text x="235" y="199.9">5</text>
<text x="285" y="199.9">6</text>
</g>
<g font-size="1.8" fill="#006464">
<text x="165" y="11">C1</text>
<text x="100" y="17.9">10u</text>
<text x="101" y="14.6">C7</text>
<text x="164.5" y="13.6">10u</text>
<text x="20.9" y="21.2">USB_C_Plug_USB2.0</text>
<text x="29.1" y="18.6">P1</text>
<text x="45.7" y="21.2">VBUS</text>
<text x="116.8" y="21.2">+3.3V</text>
<text x="148.2" y="19.8" transform="rotate(-90 148.2 19.8)">GND</text>
<text x="165" y="22.5">C2</text>
<text x="186.3" y="20.7" transform="rotate(-90 186.3 20.7)">+3.3V</text>
<text x="34.5" y="26.3">VBUS</text>
<text x="70.7" y="28.8">+3.3V</text>
<text x="85" y="27.5">R5</text>
<text x="89.4" y="26.3">GND</text>
<text x="164.2" y="25">0.1u</text>
<text x="234.9" y="28.8">C5</text>
<text x="33.1" y="33.9">VCONN</text>
<text x="36.9" y="31.3">CC</text>
<text x="85.1" y="30.1">1k</text>
<text x="100.8" y="33.9">~{RST}</text>
<text x="111.4" y="34.8" transform="rotate(-90 111.4 34.8)">VDD</text>
<text x="116.5" y="33.9">TXD</text>
<text x="211.7" y="31.3">+3.3V</text>
<text x="223" y="32.6">10k</text>
<text x="223.4" y="30.1">R2</text>
<text x="234.9" y="31.3">1u</text>
<text x="243.1" y="30.1">GND</text>
<text x="36.6" y="39">D-</text>
<text x="59.7" y="41.5">VBUS</text>
<text x="68.5" y="40.2">R3</text>
<text x="108.8" y="37.9" transform="rotate(-90 108.8 37.9)">VREGIN</text>
<text x="116.2" y="36.4">RXD</text>
<text x="116.5" y="41.5">~{CTS}</text>
<text x="116.5" y="39">~{RTS}</text>
<text x="176.2" y="39">U1</text>
<text x="176.2" y="41.5">ESP32-S3-WROOM-1</text>
<text x="36.6" y="44">D+</text>
<text x="68" y="42.8">22k</text>
<text x="100.8" y="46.6">VBUS</text>
<text x="116.2" y="44">~{DSR}</text>
<text x="116.4" y="46.6">~{DTR}</text>
<text x="161.8" y="46.6">EN</text>
<text x="174.9" y="47.4" transform="rotate(-90 174.9 47.4)">3V3</text>
<text x="181.3" y="46.6">TXD0</text>
<text x="227.8" y="47.9">SW1</text>
<text x="78.7" y="51.7">R4</text>
<text x="86.6" y="50.6">C6</text>
<text x="100.8" y="51.7">D+</text>
<text x="100.8" y="49.1">D-</text>
<text x="113.2" y="51.7">~{RI}/CLK</text>
<text x="116.1" y="49.1">~{DCD}</text>
<text x="126.9" y="52.9">R6</text>
<text x="161.8" y="51.7">IO0</text>
<text x="181" y="49.1">RXD0</text>
<text x="181.6" y="51.7">IO17</text>
<text x="225.7" y="50.4">SW_Push</text>
<text x="23.7" y="57.4" transform="rotate(-90 23.7 57.4)">SHIELD</text>
<text x="31.3" y="57.4" transform="rotate(-90 31.3 57.4)">GND</text>
<text x="78.7" y="54.2">48k</text>
<text x="88.1" y="55">1uf</text>
<text x="111.2" y="59.3">~{SUSPEND}</text>
<text x="111.2" y="56.7">SUSPEND</text>
<text x="126.4" y="55.5">10k</text>
<text x="161.8" y="59.3">IO3</text>
<text x="161.8" y="56.7">IO2</text>
<text x="161.8" y="54.2">IO1</text>
<text x="181.6" y="54.2">IO18</text>
<text x="181.6" y="56.7">IO19</text>
<text x="181.6" y="59.3">IO20</text>
<text x="109.2" y="64.4">~{TXT}/GPIO.0</text>
<text x="135.1" y="64.4">GND</text>
<text x="161.8" y="61.8">IO4</text>
<text x="161.8" y="64.4">IO5</text>
<text x="181.6" y="61.8">IO21</text>
<text x="181.6" y="64.4">IO35</text>
<text x="215.1" y="61.8">GND</text>
<text x="227.8" y="65.6">SW2</text>
<text x="231.6" y="62.3">C8</text>
<text x="233.8" y="64.4">0.1u</text>
<text x="28.4" y="69.4">GND</text>
<text x="78" y="71">GND</text>
<text x="104.8" y="72">~{WAKEUP}/GPIO.3</text>
<text x="106.2" y="69.4">RS485/GPIO.2</text>
<text x="108.9" y="66.9">~{RXT}/GPIO.1</text>
<text x="161.8" y="72">IO8</text>
<text x="161.8" y="66.9">IO6</text>
<text x="161.8" y="69.4">IO7</text>
<text x="181.6" y="66.9">IO36</text>
<text x="181.6" y="69.4">IO37</text>
<text x="181.6" y="72">IO38</text>
<text x="225.7" y="68.2">SW_Push</text>
<text x="113.6" y="77.1">GPIO.5</text>
<text x="113.6" y="74.5">GPIO.4</text>
<text x="161.8" y="74.5">IO9</text>
<text x="161.8" y="77.1">IO10</text>
<text x="181.6" y="74.5">IO39</text>
<text x="181.6" y="77.1">IO40</text>
<text x="113.6" y="79.6">GPIO.6</text>
<text x="161.8" y="79.6">IO11</text>
<text x="161.8" y="82.1">IO12</text>
<text x="181.6" y="79.6">IO41</text>
<text x="181.6" y="82.1">IO42</text>
<text x="215.1" y="79.6">GND</text>
<text x="231.6" y="80.1">C9</text>
<text x="233.3" y="82.1">0.1u</text>
<text x="113.6" y="84.7">CHREN</text>
<text x="114.9" y="89.8">CHR1</text>
<text x="114.9" y="87.2">CHR0</text>
<text x="161.8" y="84.7">IO13</text>
<text x="161.8" y="87.2">IO14</text>
<text x="161.8" y="89.8">IO15</text>
<text x="181.6" y="87.2">IO46</text>
<text x="181.6" y="89.8">IO47</text>
<text x="181.6" y="84.7">IO45</text>
<text x="31.2" y="93.6">10k</text>
<text x="31.7" y="91">R9</text>
<text x="111.4" y="90.9" transform="rotate(-90 111.4 90.9)">GND</text>
<text x="112.7" y="94.8">U3</text>
<text x="161.8" y="92.3">IO16</text>
<text x="174.9" y="93.5" transform="rotate(-90 174.9 93.5)">GND</text>
<text x="181.6" y="92.3">IO48</text>
<text x="228.2" y="94.8">+3.3V</text>
<text x="53.3" y="98.7">S8050</text>
<text x="53.3" y="96.1">Q1</text>
<text x="108.5" y="99.9">GND</text>
<text x="112.7" y="97.4">CP2102N-Axx-xQFN28</text>
<text x="100.8" y="103.7">+9V</text>
<text x="147.8" y="103.7">+9V</text>
<text x="172" y="102.5">GND</text>
<text x="199" y="102.5">+3.3V</text>
<text x="31.1" y="111.4">R10</text>
<text x="31.2" y="113.9">10k</text>
<text x="102.6" y="112.6" transform="rotate(-90 102.6 112.6)">+</text>
<text x="149.6" y="112.6" transform="rotate(-90 149.6 112.6)">+</text>
<text x="53.3" y="116.4">S8050</text>
<text x="53.3" y="119">Q2</text>
<text x="84.1" y="118.5">1N4148W</text>
<text x="89.4" y="115.9">D2</text>
<text x="108" y="117.7">M2</text>
<text x="121.9" y="119">1u</text>
<text x="121.9" y="116.4">C11</text>
<text x="131.1" y="118.5">1N4148W</text>
<text x="136.4" y="115.9">D4</text>
<text x="154.9" y="117.7">M4</text>
<text x="168.9" y="119">1u</text>
<text x="168.9" y="116.4">C13</text>
<text x="199.7" y="117.4">R7</text>
<text x="199.7" y="120">2.2k</text>
<text x="208.3" y="116.4">R1</text>
<text x="208.3" y="119">2.2k</text>
<text x="232" y="118.6" transform="rotate(-90 232 118.6)">VDD</text>
<text x="108" y="120.2">Motor_DC</text>
<text x="154.9" y="120.2">Motor_DC</text>
<text x="216.4" y="124.1">SCL</text>
<text x="216.4" y="121.5">SDA</text>
<text x="226.9" y="121.6" transform="rotate(-90 226.9 121.6)">VLOGIC</text>
<text x="237.7" y="121.5">INT</text>
<text x="106.7" y="130.4">Q4</text>
<text x="153.7" y="130.4">Q6</text>
<text x="208.8" y="131.7">GND</text>
<text x="216.4" y="126.6">AD0</text>
<text x="233.6" y="126.6">AUX_DA</text>
<text x="233.7" y="129.1">AUX_CL</text>
<text x="31" y="134.2">+9V</text>
<text x="92.7" y="135.5">R12</text>
<text x="106.7" y="132.9">2N7002K</text>
<text x="139.7" y="135.5">R14</text>
<text x="153.7" y="132.9">2N7002K</text>
<text x="216.4" y="136.8">CLKIN</text>
<text x="216.4" y="134.2">FSYNC</text>
<text x="233.3" y="136.8">REGOUT</text>
<text x="234.4" y="134.2">CPOUT</text>
<text x="39.4" y="139.3">J1</text>
<text x="39.4" y="141.8">Conn_01x02_Socket</text>
<text x="92.7" y="138">10k</text>
<text x="139.7" y="138">10k</text>
<text x="229.5" y="141.7" transform="rotate(-90 229.5 141.7)">GND</text>
<text x="31" y="146.9">GND</text>
<text x="88.1" y="145.6">GND</text>
<text x="100.8" y="145.6">GND</text>
<text x="135.1" y="145.6">GND</text>
<text x="147.8" y="145.6">GND</text>
<text x="230.8" y="145.6">U5</text>
<text x="230.8" y="148.2">MPU-6050</text>
<text x="31" y="152">+9V</text>
<text x="39" y="153.3">AMS1117-3.3</text>
<text x="44.3" y="150.7">U2</text>
<text x="54.2" y="152">+3.3V</text>
<text x="100.8" y="150.7">+9V</text>
<text x="147.8" y="152">+9V</text>
<text x="41.1" y="157.1">VI</text>
<text x="46.6" y="160.8" transform="rotate(-90 46.6 160.8)">GND</text>
<text x="47.7" y="157.1">VO</text>
<text x="226.6" y="160.9">GND</text>
<text x="36.8" y="164.7">C3</text>
<text x="36.8" y="167.2">22u</text>
<text x="61" y="164.7">C4</text>
<text x="61" y="167.2">22u</text>
<text x="84.1" y="165.5">1N4148W</text>
<text x="89.4" y="162.9">D3</text>
<text x="108" y="162.2">M3</text>
<text x="108" y="164.7">Motor_DC</text>
<text x="121.9" y="166">1u</text>
<text x="121.9" y="163.4">C12</text>
<text x="131.1" y="166.7">1N4148W</text>
<text x="136.4" y="164.2">D5</text>
<text x="154.9" y="163.4">M5</text>
<text x="154.9" y="166">Motor_DC</text>
<text x="168.9" y="167.2">1u</text>
<text x="168.9" y="164.7">C14</text>
<text x="102.6" y="169.8" transform="rotate(-90 102.6 169.8)">+</text>
<text x="149.6" y="171.1" transform="rotate(-90 149.6 171.1)">+</text>
<text x="43.7" y="176.1">GND</text>
<text x="106.7" y="177.4">Q5</text>
<text x="106.7" y="179.9">2N7002K</text>
<text x="153.7" y="178.7">Q7</text>
<text x="92.7" y="185">10k</text>
<text x="92.7" y="182.5">R13</text>
<text x="139.7" y="183.7">R15</text>
<text x="153.7" y="181.2">2N7002K</text>
<text x="139.7" y="186.3">10k</text>
<text x="88.1" y="192.6">GND</text>
<text x="100.8" y="192.6">GND</text>
<text x="135.1" y="193.9">GND</text>
<text x="147.8" y="193.9">GND</text>
</g>
<g font-size="1.8" fill="#a90000">
<text x="41.9" y="25.1">A4</text>
<text x="107.7" y="29.9" transform="rotate(-90 107.7 29.9)">7</text>
<text x="110.2" y="29.9" transform="rotate(-90 110.2 29.9)">6</text>
<text x="41.8" y="32.8">B5</text>
<text x="41.9" y="30.2">A5</text>
<text x="98.4" y="32.8">9</text>
<text x="120.6" y="35.3">25</text>
<text x="120.6" y="32.8">26</text>
<text x="41.9" y="37.8">A7</text>
<text x="120.6" y="40.4">23</text>
<text x="120.6" y="37.8">24</text>
<text x="41.9" y="42.9">A6</text>
<text x="98.4" y="45.5">8</text>
<text x="120.6" y="42.9">27</text>
<text x="120.6" y="45.5">28</text>
<text x="159.3" y="45.5">3</text>
<text x="173.7" y="42.6" transform="rotate(-90 173.7 42.6)">2</text>
<text x="186.6" y="45.5">37</text>
<text x="98.4" y="50.5">4</text>
<text x="98.4" y="48">5</text>
<text x="121.2" y="48">1</text>
<text x="121.2" y="50.5">2</text>
<text x="158.7" y="50.5">27</text>
<text x="158.7" y="53.1">39</text>
<text x="186.6" y="50.5">10</text>
<text x="186.6" y="53.1">11</text>
<text x="186.6" y="48">36</text>
<text x="120.6" y="58.2">11</text>
<text x="120.6" y="55.6">12</text>
<text x="158.7" y="58.2">15</text>
<text x="158.7" y="55.6">38</text>
<text x="186.6" y="55.6">13</text>
<text x="186.6" y="58.2">14</text>
<text x="22.6" y="62.3" transform="rotate(-90 22.6 62.3)">S1</text>
<text x="30.2" y="62.2" transform="rotate(-90 30.2 62.2)">A1</text>
<text x="120.6" y="65.8">18</text>
<text x="120.6" y="63.2">19</text>
<text x="159.3" y="60.7">4</text>
<text x="159.3" y="63.2">5</text>
<text x="159.3" y="65.8">6</text>
<text x="186.6" y="60.7">23</text>
<text x="186.6" y="63.2">28</text>
<text x="186.6" y="65.8">29</text>
<text x="120.6" y="70.9">16</text>
<text x="120.6" y="68.3">17</text>
<text x="158.7" y="70.9">12</text>
<text x="159.3" y="68.3">7</text>
<text x="186.6" y="68.3">30</text>
<text x="186.6" y="70.9">31</text>
<text x="120.6" y="75.9">21</text>
<text x="120.6" y="73.4">22</text>
<text x="158.7" y="73.4">17</text>
<text x="158.7" y="75.9">18</text>
<text x="186.6" y="73.4">32</text>
<text x="186.6" y="75.9">33</text>
<text x="120.6" y="83.6">13</text>
<text x="120.6" y="78.5">20</text>
<text x="158.7" y="78.5">19</text>
<text x="158.7" y="81">20</text>
<text x="158.7" y="83.6">21</text>
<text x="186.6" y="83.6">26</text>
<text x="186.6" y="78.5">34</text>
<text x="186.6" y="81">35</text>
<text x="120.6" y="88.6">14</text>
<text x="120.6" y="86.1">15</text>
<text x="158.7" y="86.1">22</text>
<text x="159.3" y="88.6">8</text>
<text x="186.6" y="86.1">16</text>
<text x="186.6" y="88.6">24</text>
<text x="50.5" y="93.4" transform="rotate(-90 50.5 93.4)">3</text>
<text x="110.2" y="93.4" transform="rotate(-90 110.2 93.4)">3</text>
<text x="159.3" y="91.2">9</text>
<text x="173.7" y="96" transform="rotate(-90 173.7 96)">1</text>
<text x="186.6" y="91.2">25</text>
<text x="45" y="96.3">2</text>
<text x="50.5" y="101" transform="rotate(-90 50.5 101)">1</text>
<text x="50.5" y="113.7" transform="rotate(-90 50.5 113.7)">1</text>
<text x="104.9" y="112.5" transform="rotate(-90 104.9 112.5)">1</text>
<text x="151.8" y="112.5" transform="rotate(-90 151.8 112.5)">1</text>
<text x="225.8" y="113.1" transform="rotate(-90 225.8 113.1)">8</text>
<text x="230.9" y="113.7" transform="rotate(-90 230.9 113.7)">13</text>
<text x="45" y="116.6">2</text>
<text x="50.5" y="121.4" transform="rotate(-90 50.5 121.4)">3</text>
<text x="104.9" y="122.6" transform="rotate(-90 104.9 122.6)">2</text>
<text x="151.8" y="122.6" transform="rotate(-90 151.8 122.6)">2</text>
<text x="212" y="122.9">23</text>
<text x="212" y="120.4">24</text>
<text x="212.7" y="125.5">9</text>
<text x="242.5" y="120.4">12</text>
<text x="243.1" y="125.5">6</text>
<text x="95.8" y="130.6">1</text>
<text x="102.6" y="127.7" transform="rotate(-90 102.6 127.7)">3</text>
<text x="142.8" y="130.6">1</text>
<text x="149.6" y="127.7" transform="rotate(-90 149.6 127.7)">3</text>
<text x="243.1" y="128">7</text>
<text x="102.6" y="135.3" transform="rotate(-90 102.6 135.3)">2</text>
<text x="149.6" y="135.3" transform="rotate(-90 149.6 135.3)">2</text>
<text x="212" y="133.1">11</text>
<text x="212.7" y="135.6">1</text>
<text x="242.5" y="135.6">10</text>
<text x="242.5" y="133.1">20</text>
<text x="34.2" y="138.2">1</text>
<text x="34.2" y="140.7">2</text>
<text x="228.3" y="145.5" transform="rotate(-90 228.3 145.5)">18</text>
<text x="38.7" y="156">3</text>
<text x="51.4" y="156">2</text>
<text x="104.9" y="159.5" transform="rotate(-90 104.9 159.5)">2</text>
<text x="151.8" y="160.7" transform="rotate(-90 151.8 160.7)">2</text>
<text x="45.5" y="163.3" transform="rotate(-90 45.5 163.3)">1</text>
<text x="104.9" y="169.6" transform="rotate(-90 104.9 169.6)">1</text>
<text x="151.8" y="170.9" transform="rotate(-90 151.8 170.9)">1</text>
<text x="95.8" y="177.5">1</text>
<text x="102.6" y="174.7" transform="rotate(-90 102.6 174.7)">3</text>
<text x="142.8" y="178.8">1</text>
<text x="149.6" y="176" transform="rotate(-90 149.6 176)">3</text>
<text x="102.6" y="182.3" transform="rotate(-90 102.6 182.3)">2</text>
<text x="149.6" y="183.6" transform="rotate(-90 149.6 183.6)">2</text>
</g>
</svg>
